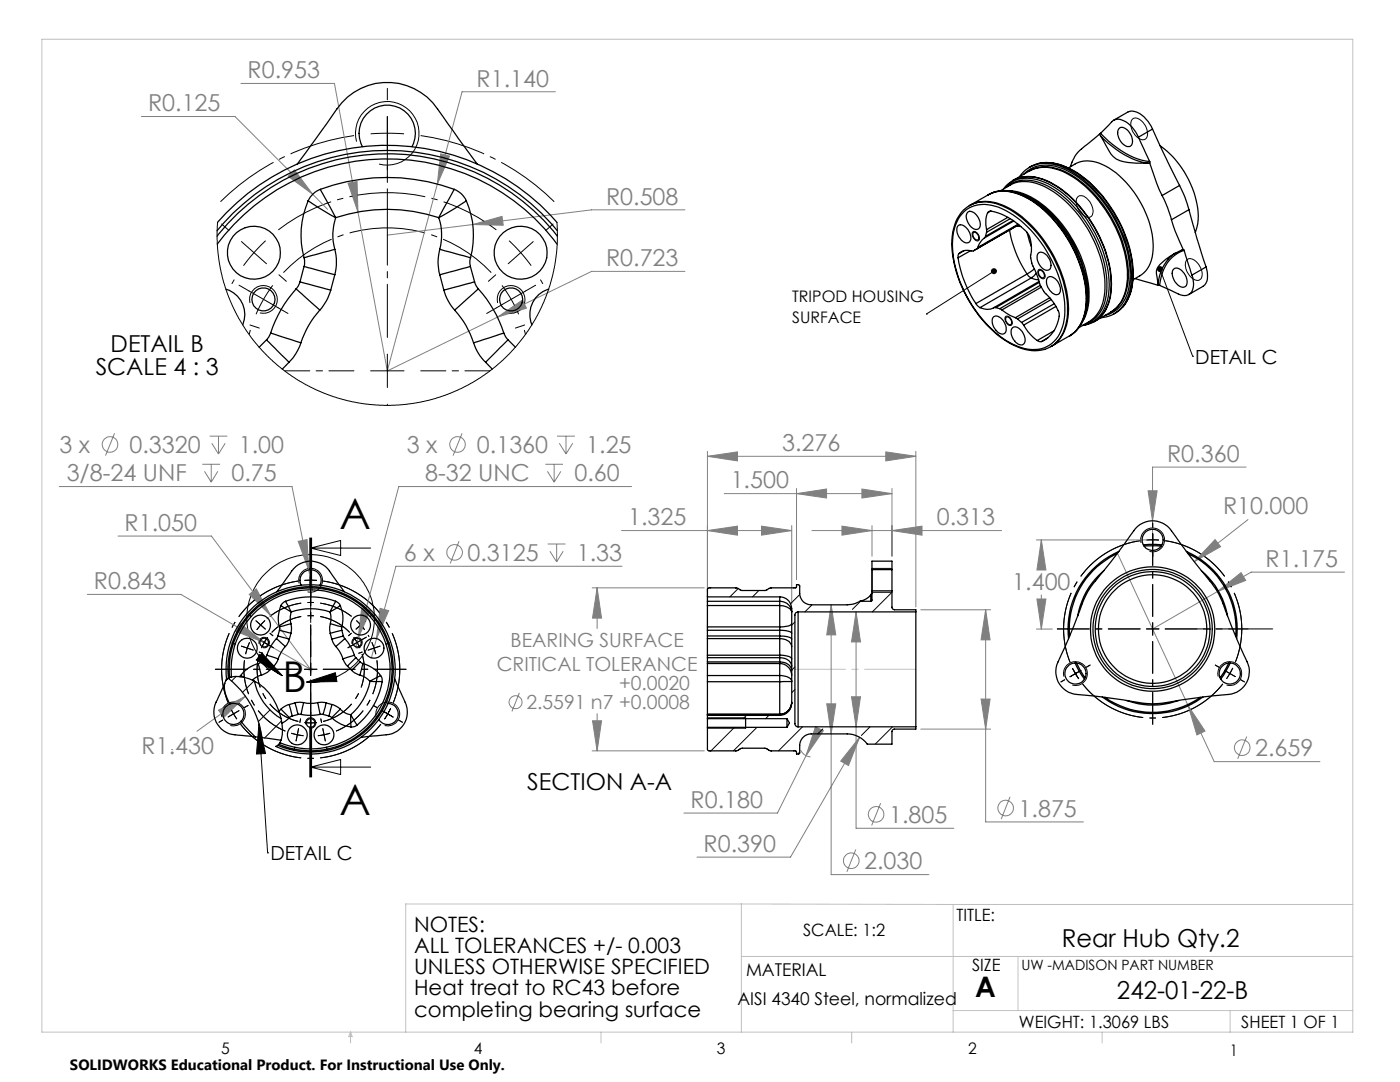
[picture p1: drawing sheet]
<svg xmlns="http://www.w3.org/2000/svg" width="279mm" height="216mm" viewBox="0 0 279 216" stroke-linecap="round" stroke-linejoin="round" font-family="sans-serif">
<g fill="none" stroke="#c0c0c0" stroke-width=".2">
<path d="M8.4 7.8h261.6v198.2h-261.6zM61.5 133.6h1M61.6 133.2l.7 .7M62 133.1v1M62.3 133.2l-.7 .7M148 180.4v25.6M148 180.4h-67v25.6M148 190.9h122M148 180.4l42.2 .1M190.2 180.5v25.5M190.2 180.5h79.8M203.2 190.9v10.7"/>
<path d="M70 206v2.1M70 206l.3 .8h-.7zM119.9 206v2.1M170 206v2.1M190.2 201.6h79.8M220 206v2.1M245.5 201.6v4.4"/>
</g>
<g fill="none" stroke="#808080" stroke-width=".2">
<path d="M48.1 16.7h18.6l10.6 57.3M110.8 18.3h-18.6l-14.9 55.7M28.2 23.2h18.7l15.5 15.6M57.5 35.2l1.3-1.3 3.6 4.9zM62.4 38.8l3 3M69.5 36.5l1.8-.3 .1 6.1zM87.9 30.7l1.8 .5-2.4 5.5zM94.4 44.8l5.8-1.6 .2 1.7zM94.4 44.8l-17.1 2.1M136.7 41.9h-18.6l-23.7 2.9M136.7 54.2h-18.6l-40.8 19.8M99.3 63.3l5-3.4 .8 1.6z"/>
<path d="M11.8 97.1h46.5l3.3 16.6M22.9 86.5l-1.8 4.4M40.4 92.6h3.5M40.8 94.1l1.4 2.1M41.8 87h3.6M42.2 92.6v3.6M42.3 88.4l1.3 2.2M43.5 94.1l-1.3 2.1M43.6 87v3.6M44.9 88.4l-1.3 2.2M92.2 86.5l-1.8 4.4M108.8 92.6h3.6"/>
<path d="M109.3 94.1l1.3 2.1M110.6 92.6v3.6M111.2 87h3.5M111.6 88.4l1.4 2.2M111.9 94.1l-1.3 2.1M113 87v3.6M114.3 88.4l-1.3 2.2M126 97.1h-46.4l-8.1 30.3M141.2 91.1l6-.9v1.8zM141.2 90.1v41.3M141.2 91.1h41.6M144.5 98.5h33.5"/>
<path d="M159 98.5l6-.9v1.8zM159 97.5v18.2M172 97.6l6 .9-6 .9zM176.8 90.2l6 .9-6 .9zM178 97.5v13.5M182.8 90.1v31M229.1 97.9h1.8l-.9 6zM248.7 93.2h-18.7v15.3M23.6 107h18.6l19.8 26.6-25.9-15h-18.7M49.7 118.6l1.5-1.1 2.8 5.4zM59.5 108l1.8-.3 .3 6zM61.6 113.7l.8 4.2"/>
<path d="M91.6 108l-1.7 4.4M109.3 108.5h3.6M109.7 110l1.4 2.1M111.1 108.5v3.6M112.4 110l-1.3 2.1M118.2 117.3h22.3M119.2 117.3l.9 6h-1.8zM119.2 117.3v8.1M124 105.9h34M124.1 113h-45.1l-4.9 18.3M141.2 105.9l6-.9v1.8zM152 105l6 .9-6 .9z"/>
<path d="M158 104.9v15.6M162 105.9h37.9M168 105l6 .9-6 .9zM174 104.9v6.1M178 105.9l6-.9v1.8zM206.8 107.7h22.2M206.9 119.5h1.8l-.9 6zM207.8 107.7l.9 6h-1.8zM207.8 107.7v5.5M207.8 118.7v6.8M222.9 110.2l19.4 41.8h21.1M242.5 107.7l1.1 1.4-5.3 3z"/>
<path d="M243 118l4.7-3.7 .9 1.5zM243 118l-13 7.5M249.1 103.7l-10.8 8.4M268.3 114.2h-18.6l-6.7 3.8M48 124.4l4.7 3.8-5.6-2.2zM49 138.9l-9.7 7M53.3 127.3l-1 1.8M53.6 123.2l-.4 .3M71.5 127.4l-.5 1.6M72.2 121.4l1.7 .4-2.4 5.6zM75.8 121.4l1.8 .4-2.5 5.6zM103.6 138.3l-1.4 3.7"/>
<path d="M165.9 120.7l.9 6h-1.8zM165.9 120.7v53.8h19.5M169.9 139h1.8l-.8 6zM170.9 122.1l.8 6h-1.8zM170.9 122.1v43.2h19.5M183.8 121.7h13.9M195.8 139.5h1.8l-.9 6zM196.7 121.7l.9 6h-1.8zM196.7 121.7v42.3h19.5M206.8 125.5h3.2M34.3 149.6h.1M43.6 141.7l5.4-2.8-4.3 4.3z"/>
<path d="M118.2 149.8h22.3M118.3 143.8h1.8l-.9 6zM119.2 142.4v7.4M159.8 149.6a2.24 2.24 0 0 0 1.9 1.4M160.9 150.8l-5.7 11.4h-18.7M161.9 148.7l-1 2.1M162.7 145l1.6 .8-3.4 5zM165 140.4h1.8l-.9 6zM171.6 147.1l-2.3 5.7-1.5-.9zM171.6 147.1l-13.8 23.9h-18.7M183.8 145.5h13.9M201.6 159l-1.8 4.4"/>
<path d="M237.1 140.8l3.4 5.1-1.6 .7zM248.8 147l-1.8 4.4M170.8 169.5l-1.8 4.5M175.8 160.3l-1.8 4.4"/>
<circle cx="22" cy="88.7" r="1.55"/>
<circle cx="91.3" cy="88.7" r="1.55"/>
<circle cx="90.7" cy="110.2" r="1.56"/>
<circle cx="102.9" cy="140.1" r="1.29"/>
<circle cx="247.9" cy="149.2" r="1.55"/>
<circle cx="169.9" cy="171.7" r="1.56"/>
<circle cx="174.8" cy="162.5" r="1.56"/>
<circle cx="200.7" cy="161.2" r="1.56"/>
</g>
<g fill="none" stroke="#000" stroke-width=".2">
<path d="M71.2 28.3a6.3 6.3 0 0 1 5.5-8 6.3 6.3 0 0 1 6.9 6.9 6.3 6.3 0 0 1-8 5.5M215.1 39.3a1.48 1.48 0 0 1 2.1 .7 2.62 2.62 0 0 1 .6 3.2 1.66 1.66 0 0 1-2.3-.9 2.76 2.76 0 0 1-.4-3zM226 23.8a1.41 1.41 0 0 1 2 .5 2.86 2.86 0 0 1 .7 3.4 1.41 1.41 0 0 1-2-.5 2.86 2.86 0 0 1-.7-3.4zM194.1 46.3a1.12 1.12 0 0 1 1.4 1.2v.1a.53 .53 0 0 1-.5 .5 .53 .53 0 0 1-.6-.4l-.4-.8zM198.4 54.1l-13.5 8.6M207.3 53.8a1.19 1.19 0 0 1 1.1 1.8 1.23 1.23 0 0 1-1.1-1.8zM231.5 53.7l6.5 17.4M236.9 51.9a1.6 1.6 0 0 1 2.2 .7 2.63 2.63 0 0 1 .5 3.1 1.65 1.65 0 0 1-2.3-.9 2.74 2.74 0 0 1-.4-2.9zM49.9 60.5a2.78 2.78 0 0 1 2.4-3.5 2.78 2.78 0 0 1 3 3 2.78 2.78 0 0 1-3.4 2.4M99.3 60.5a2.78 2.78 0 0 1 2.5-3.5 2.78 2.78 0 0 1 3 3 2.78 2.78 0 0 1-3.5 2.4M184.9 62.7h.1M200.6 63.3l.2-.2a1.22 1.22 0 0 1 1 1.8 1.26 1.26 0 0 1-1.2-1.5z"/>
<path d="M238 71.1h.1M59.7 116.4a2.38 2.38 0 0 1 2-3 2.38 2.38 0 0 1 2.7 2.6 2.38 2.38 0 0 1-3 2.1M61.8 107.3v10M62 109.4h12M62 109.4l6-1.6v3zM62 107.3v10M62.2 107.3v10M174 118.2h4M174 113.4h4M227.7 108.3a2.38 2.38 0 0 1 2.1-2.9 2.38 2.38 0 0 1 2.6 2.5 2.38 2.38 0 0 1-3 2.1M51.7 128.5a1.04 1.04 0 0 1 .9-1.3 1.04 1.04 0 0 1 1.2 1.1 1.04 1.04 0 0 1-1.3 .9M52.3 130.3l4 4.5-5.1-3.1z"/>
<path d="M56.3 134.8a12.7 12.7 0 0 1-2.8-21 12.7 12.7 0 0 1 20.5 5.4 12.7 12.7 0 0 1-12.8 16.9M61.2 136.1l5.7-1.9 .3 1.8zM70.2 128.5a1.04 1.04 0 0 1 1-1.3 1.04 1.04 0 0 1 1.1 1.1 1.04 1.04 0 0 1-1.3 .9M212.3 135a2.37 2.37 0 0 1 2.2-3 2.37 2.37 0 0 1 2.5 2.6 2.37 2.37 0 0 1-3 2.1M214 133.3l1.3 2.2M215.7 133.8l-2.2 1.2M243.1 135a2.37 2.37 0 0 1 2.2-3 2.37 2.37 0 0 1 2.5 2.6 2.37 2.37 0 0 1-3 2.1M44.3 143.1a2.38 2.38 0 0 1 2-3 2.38 2.38 0 0 1 2.6 2.5 2.38 2.38 0 0 1-2.9 2.1M51.7 144.4l1.7 25.8M51.7 144.4l1.3 6-1.8 .1zM61 144.5a1.04 1.04 0 0 1 .9-1.3 1.04 1.04 0 0 1 1.1 1.2 1.04 1.04 0 0 1-1.3 .9M61.8 145v10"/>
<path d="M62 153.1l6-1.5v3zM62 153.1h12M62 145v10M62.2 145v10zM75.1 143.1a2.38 2.38 0 0 1 2-3 2.38 2.38 0 0 1 2.6 2.5 2.38 2.38 0 0 1-2.9 2.1M76.3 141.8l1.1 .7M77.4 142.5l-.7 1M77.4 142.5l1.1 .6M78 141.4l-.6 1.1M141.2 143.2h7.6M141.2 145.3h7.6M53.4 170.2h.1"/>
</g>
<g fill="none" stroke="#000" stroke-width=".2" stroke-dasharray="15.2 1.3 1.3 1.3" stroke-linecap="butt">
<path d="M77.3 26.6l-3.3 .1M77.3 26.6l3.3 .1M46.8 55.8l-.5 .8M50.7 50.4l-2.1 2.6M50.7 50.4l2.3-2.4M52.6 59.7l-1.5 3M52.6 59.7l1.8-2.8M102 59.7l-1.8-2.8M102 59.7l1.5 3M103.9 50.4l-2.3-2.4M103.9 50.4l2.1 2.6M108.3 56.6l-.5-.8"/>
<path d="M50 65.8l-.3 .9M104.9 66.7l-.3-.9M62 115.8h-1.2M62 115.8h1.3M230 107.7l-1.2 .1M230 107.7l1.3 .1M49.4 129.3l-.4 1.2M49.4 129.3l.4-1.1M50.6 126.7l-.2 .3M52 124.7l-.8 1M52 124.7l.9-.9M52.7 128.2l-.5 1.1"/>
<path d="M52.7 128.2l.7-1M71.3 128.2l-.7-1M71.3 128.2l.5 1.1M72 124.7l-.9-.9M72 124.7l.8 1M73.6 127l-.1-.3M74.7 129.3l-.5-1.1M74.7 129.3l.3 1.2M245.4 134.4l.6-1.1M245.4 134.4l-.6 1M46.6 142.4l.7 1.1M46.6 142.4l-.6-1.1"/>
<path d="M59.3 146.6l1.3 .2M59.3 146.6l-1.2-.3M61.8 146.9h.4M62 144.2h1.3M62 144.2h-1.2M64.7 146.6l1.2-.3M64.7 146.6l-1.3 .2"/>
</g>
<path d="M59.5 115.9a17.8 17.8 0 0 0-14 24.3M227.6 107.9a17.8 17.8 0 0 0-14 24.2M216 136.5a17.8 17.8 0 0 0 28 0M246.5 132.1a17.8 17.8 0 0 0-14-24.2M48 144.5a17.8 17.8 0 0 0 28 0M78.5 140.2a17.8 17.8 0 0 0-14-24.3" fill="none" stroke="#000" stroke-width=".2" stroke-dasharray="15.2 1.3 1.3 1.3" stroke-dashoffset="1" stroke-linecap="butt"/>
<path d="M70.7 27.1a47.4 47.4 0 0 0-26.7 13.2M110.6 40.3a47.4 47.4 0 0 0-26.7-13.2" fill="none" stroke="#000" stroke-width=".2" stroke-dasharray="15.2 1.3 1.3 1.3" stroke-dashoffset="2" stroke-linecap="butt"/>
<path d="M99.1 45.9a35.6 35.6 0 0 0-43.6 0" fill="none" stroke="#000" stroke-width=".2" stroke-dasharray="15.2 1.3 1.3 1.3" stroke-dashoffset="3.3" stroke-linecap="butt"/>
<path d="M98 54.4a28.5 28.5 0 0 0-41.4 0" fill="none" stroke="#000" stroke-width=".2" stroke-dasharray="15.2 1.3 1.3 1.3" stroke-dashoffset="3.5" stroke-linecap="butt"/>
<path d="M48.8 131.8a13.3 13.3 0 0 0 8.2 14.1M51.8 130.5a10.7 10.7 0 0 0 7.7 13.5M69.8 126.2a10.7 10.7 0 0 0-15.6 0M70.2 123a13.3 13.3 0 0 0-16.4 0M64.5 144a10.7 10.7 0 0 0 7.8-13.5M67.1 145.9a13.3 13.3 0 0 0 8.1-14.1" fill="none" stroke="#000" stroke-width=".2" stroke-dasharray="15.2 1.3 1.3 1.3" stroke-dashoffset="8.4" stroke-linecap="butt"/>
<path d="M62 107.3v47.7" fill="none" stroke="#000" stroke-width=".2" stroke-dasharray="6.3 1.3 1.3 1.3" stroke-dashoffset="-.4"/>
<path d="M182.8 133.5h-24.3" fill="none" stroke="#c0c0c0" stroke-width=".2" stroke-dasharray="15.2 1.3 1.3 1.3" stroke-dashoffset="5"/>
<g fill="none" stroke="#000" stroke-width=".2" stroke-dasharray="15.2 1.3 1.3 1.3">
<path d="M77.3 19.9v-2.3M77.3 26.6v-3.3M77.3 26.6v3.3M77.3 33.3v2.2M45.7 46l-1.5-1.3M49.7 58.1l-2-1.2M50.7 50.4l-2.5-2.2M50.7 50.4l2.5 2.2M52.6 59.7l-2.9-1.6M52.6 59.7l2.9 1.7M55.7 54.8l1.4 1.3M98.9 54.8l-1.4 1.3"/>
<path d="M102 59.7l2.9-1.6M102 59.7l-2.9 1.7M103.9 50.4l2.5-2.2M103.9 50.4l-2.5 2.2M104.9 58.1l2-1.2M108.9 46l1.5-1.3M49.9 64.8l1.9 .7M55.5 61.4l2 1.1M77.3 74v-3.3M77.3 74h-3.3M77.3 74v3.3M77.3 74h3.3"/>
<path d="M99.1 61.4l-2 1.1M104.7 64.8l-1.8 .7M77.3 80.7v.2M62 115.8v-1.3M62 115.8v1.2M62 113.3v-.9M62 118.3v.8M230 107.7v-1.2M230 107.7v1.3M230 105.2v-.8M230 110.2v.9M47 128.5l-.7-.2"/>
<path d="M49.4 129.3l-1.2-.4M49.4 129.3l1.1 .4M50.2 123l-.6-.4M51.7 127.6l-.8-.5M51.7 130.1l.7 .2M52 124.7l-.9-.8M52 124.7l1 .8M52.7 128.2l-1-.6M52.7 128.2l1.1 .6M53.8 128.8l.8 .5M53.9 126.4l.5 .4M62 133.5v-1.2"/>
<path d="M62 133.5h-1.2M62 133.5v1.3M62 133.5h1.3M70.1 126.4l-.5 .4M70.2 128.8l-.8 .5M71.3 128.2l1.1-.6M71.3 128.2l-1.1 .6M72 124.7l.9-.8M72 124.7l-.9 .8M72.3 130.1l-.7 .2M72.4 127.6l.7-.5M73.9 123l.5-.4"/>
<path d="M74.7 129.3l1.1-.4M74.7 129.3l-1.2 .4M77 128.5l.7-.2M212.5 135.6l-.8 .5M216.8 133.1l.8-.4M230 125.5v-1.3M230 125.5h-1.2M230 125.5v1.2M230 125.5h1.3M243.3 133.1l-.8-.4M245.4 134.4l1.1 .6M245.4 134.4l-1-.6"/>
<path d="M247.6 135.6l.8 .5M44.4 143.7l-.7 .4M46.6 142.4l-1.1 .7M46.6 142.4l1.1-.6M48.8 141.2l.7-.4M58.8 149.1l-.1 .7M59.3 146.6l-.2 1.2M59.3 146.6l.3-1.2M59.8 144.2l.2-.8M62 144.2v1.3M62 144.2v-1.2M62 145.5v.9"/>
<path d="M62 143v-.9M64.2 144.2l-.2-.8M64.7 146.6l.2 1.2M64.7 146.6l-.3-1.2M65.2 149.1l.1 .7M75.2 141.2l-.7-.4M79.6 143.7l.7 .4"/>
</g>
<path d="M59.5 133.5h-16.5M62 131v-16.5M62 136v16.6M64.5 133.5h16.5M227.5 125.5h-16.5M230 123v-16.5M230 128v16.5M232.5 125.5h16.6" fill="none" stroke="#000" stroke-width=".2" stroke-dasharray="15.2 1.3 1.3 1.3" stroke-dashoffset="8.9"/>
<path d="M232.5 125.5h21.5" fill="none" stroke="#000" stroke-width=".2" stroke-dasharray="15.2 1.3 1.3 1.3" stroke-dashoffset="6.4"/>
<path d="M77.3 67.3v-44" fill="none" stroke="#000" stroke-width=".2" stroke-dasharray="15.2 1.3 1.3 1.3" stroke-dashoffset="4.6"/>
<path d="M70.6 74h-13.8M84 74h13.8" fill="none" stroke="#000" stroke-width=".2" stroke-dasharray="15.2 1.3 1.3 1.3" stroke-dashoffset="10.2"/>
<path d="M174 113.4v4.8M148.8 143.2v2.1" fill="none" stroke="#000" stroke-width=".25"/>
<path d="M61.2 136.1l5.7-1.9 .3 1.8zM52.3 130.3l4 4.5-5.1-3.1z" fill="#000"/>
<g fill="#808080">
<path d="M119.2 117.3l.9 6h-1.8zM118.3 143.8h1.8l-.9 6z"/>
<path d="M229.1 97.9l.9 6 .9-6zM243 118l5.6-2.2-.9-1.5zM207.8 107.7l.9 6h-1.8zM206.9 119.5h1.8l-.9 6zM237.1 140.8l1.8 5.8 1.6-.7zM43.6 141.7l1.1 1.5 4.3-4.3zM49.7 118.6l4.3 4.3-2.8-5.4zM48 124.4l-.9 1.6 5.6 2.2zM59.5 108l2.1 5.7-.3-6zM75.8 121.4l-.7 6 2.5-5.6zM72.2 121.4l-.7 6 2.4-5.6zM162.7 145l-1.8 5.8 3.4-5zM171.6 147.1l-3.8 4.8 1.5 .9zM170.9 122.1l.8 6h-1.8zM169.9 139h1.8l-.8 6zM196.7 121.7l.9 6h-1.8zM195.8 139.5h1.8l-.9 6zM165.9 120.7l.9 6h-1.8zM165 140.4h1.8l-.9 6zM168 105l6 .9-6 .9zM178 105.9l6-.9v1.8zM159 98.5l6-.9v1.8zM172 97.6l6 .9-6 .9zM141.2 105.9l6-.9v1.8zM152 105l6 .9-6 .9zM141.2 91.1l6-.9v1.8zM176.8 90.2l6 .9-6 .9zM69.5 36.5l1.9 5.8-.1-6.1zM87.9 30.7l-.6 6 2.4-5.5zM94.4 44.8l6 .1-.2-1.7zM58.8 33.9l-1.3 1.3 4.9 3.6zM99.3 63.3l5.8-1.8-.8-1.6z"/>
</g>
<g fill="#000">
<path d="M197.8 53.8l.1-.1a.58 .58 0 0 1 1 .1l-.5 .3 .5-.3a.6 .6 0 0 1-.6 .9 .6 .6 0 0 1-.5-.9z"/>
<path d="M51.7 144.4l1.3 6-1.8 .1zM231.2 53.2a.61 .61 0 0 0-.1 1 .61 .61 0 0 0 1-.3 .61 .61 0 0 0-.7-.8h-.1l.2 .6-.2-.6z"/>
</g>
<path d="M242.5 107.7l1.1 1.4-5.3 3z" fill="#808080"/>
<g fill="none" stroke="#000" stroke-width=".25">
<path d="M59.3 32.7l5.9-8a21.7 21.7 0 0 1 5.4-6.2 12.1 12.1 0 0 1 16.7 3.2l7.9 11M63.9 37.8a39 39 0 0 1 26.8 0M63.9 37.8a4.5 4.5 0 0 0-2.4 2.3M63.9 37.8l3.1 5.6M72.3 29.2a5.6 5.6 0 0 1 5-8.2 5.6 5.6 0 0 1 4.9 8.2M90.7 37.8a4.3 4.3 0 0 1 2.4 2.3M90.7 37.8l-3.1 5.6M197.2 38.9a7.3 7.3 0 0 1 6.6 0 22.5 22.5 0 0 1 10.1 10.3 20.1 20.1 0 0 1 2.5 13.6 6.9 6.9 0 0 1-3 4.2M197.2 38.9a7.5 7.5 0 0 1 7.4 .4 24.3 24.3 0 0 1 10.7 12.7 17.5 17.5 0 0 1 1 11.5l-.6 1.2-.8 1.1-1.3 1.2M197.2 38.9l-3.6 2M199.6 38.1l1.9-1.1a6.9 6.9 0 0 1 6.6 .1 23.9 23.9 0 0 1 11.7 14.9 14.2 14.2 0 0 1-.3 9.8l-1.1 1.6-1.1 .8-2 1.2M200.4 37.6a6 6 0 0 1 6.6-1.8 19.2 19.2 0 0 1 9.9 8 23.1 23.1 0 0 1 4.4 14.7 6.6 6.6 0 0 1-5 6.4h-.2"/>
<path d="M200.8 37.4a6.8 6.8 0 0 1 7.6-.6 23.2 23.2 0 0 1 10.4 11.2 18.5 18.5 0 0 1 1.7 12.4 5.9 5.9 0 0 1-3.9 4.2M201.5 38.1a13.4 13.4 0 0 1 8.5 4.4 24.5 24.5 0 0 1 7.3 16.8l-.2 2.3-.5 1.4-.5 1.1M201.5 38.1a6.6 6.6 0 0 0-4.3 .8M201.6 38.1a14.7 14.7 0 0 1 8.4 5 25.5 25.5 0 0 1 7.1 16.2l-.2 2.5-.7 2M202.1 36l-1 .8-.8 .9M202.1 36a8.2 8.2 0 0 1 8.2 .8 25.3 25.3 0 0 1 11.5 19.9 8.2 8.2 0 0 1-3.3 7.4M202.2 36a8 8 0 0 1 8.1 .8 25.3 25.3 0 0 1 11.5 19.9 8.3 8.3 0 0 1-3.3 7.4M202.2 36h-.1M202.4 38.3a16.9 16.9 0 0 1 9.3 6.6 23.8 23.8 0 0 1 5.4 15.4l-.5 2.5M203.4 35.3a6.5 6.5 0 0 1 7.8-2.3 21 21 0 0 1 10.7 9.4 22.5 22.5 0 0 1 3.7 15 6.6 6.6 0 0 1-5.5 6h-.4M204.3 34.8a6.5 6.5 0 0 1 7.2-1.4 21.8 21.8 0 0 1 11 10.4 20.9 20.9 0 0 1 2.7 13.8 6.5 6.5 0 0 1-4.6 5.3M205.4 34.1a7.1 7.1 0 0 1 6.8 0 24.2 24.2 0 0 1 11.8 14.1 15.7 15.7 0 0 1 .3 11.1 6.1 6.1 0 0 1-2.6 3"/>
<path d="M205.4 34.1a8 8 0 0 1 8.1 .9 25.1 25.1 0 0 1 11.5 20.7 8 8 0 0 1-3.3 6.6M205.4 34.1l-3.2 1.9M205.4 33.4a7.5 7.5 0 0 1 7.6 .1 25 25 0 0 1 11.5 13.6 18.1 18.1 0 0 1 1 11.6 6.5 6.5 0 0 1-3.2 3.9M207.6 32.5a11 11 0 0 1 8.3 2.6 26.5 26.5 0 0 1 10.3 19.7 9.7 9.7 0 0 1-2.1 6.4M213.2 33.5a6.3 6.3 0 0 1 7.5-.3 20.1 20.1 0 0 1 9.5 15.9 6.5 6.5 0 0 1-4.1 6.7M219.4 26.8l-2.3 1.9a7.3 7.3 0 0 0-3.5 4.6M219.4 26.8l.2 .3M219.6 27.1l1.2 2.1a4.7 4.7 0 0 0 4.3 3.2l4 .2M219.6 26.6l1.7-1.7a2.2 2.2 0 0 1 3.5-.6l1.2 1.1 1.2 2M219.6 26.6a16.7 16.7 0 0 0 9.8 5.6M219.6 27.1a17.1 17.1 0 0 0 9.5 5.5M219.6 26.6l-.2 .2"/>
<path d="M222.3 24l2.8-1.6a3.2 3.2 0 0 1 3.6 1.4l1.3 2M223.3 25.7a1.06 1.06 0 0 1 1.7 .2 2.74 2.74 0 0 1 .8 3.1l-.2 .1a1.76 1.76 0 0 1-2.2-1.2l-.3-1.1v-.6zM227.2 27.4l2.2 4.8M229.4 32.5l1.5 4.1 1 2.4M229.4 32.2v.3M229.4 32.5l-.3 .1M230 25.8l5.4 11.2M230 25.8l-2.8 1.6M231.5 29.1a18.7 18.7 0 0 1 7.6 14.8l-.6 2.5M231.9 39a21.8 21.8 0 0 1 1.9 4.9M235.4 37a21.8 21.8 0 0 1 1.9 4.8M235.4 37l-3.5 2"/>
<path d="M43.3 47.1a43.3 43.3 0 0 1 67.9 0M43.3 46a44 44 0 0 1 67.9 0M43.4 48.7a42.3 42.3 0 0 1 67.8 .1M43.4 44.3a45 45 0 0 1 67.8 .1M45.1 57.7a5.3 5.3 0 0 1 3.3 7.1M59.1 57.6a24.3 24.3 0 0 0-5.1 8.9M59.1 57.6l4.7 4.3M59.9 56.3l-.8 1.3M59.9 56.3l6.1 1.6M60.7 51.4l.1 .5-.1 1.3M60.7 53.2l6.1 1.6M60.7 53.2l-.8 3.1"/>
<path d="M61.5 40.1a17.1 17.1 0 0 0-.8 11.3M61.5 40.1l5.5 3.3M66 57.9a9.5 9.5 0 0 1-2.2 4M66.8 49.7l-6.1 1.7M66.8 49.7a10.3 10.3 0 0 1 0 5.1M66.8 54.8l-.8 3.1M67 43.4a10.7 10.7 0 0 0-.2 6.3M67 43.4a32.7 32.7 0 0 1 20.6 0M87.6 43.4a11.1 11.1 0 0 1 .2 6.3M87.8 49.7l6.1 1.7M87.8 49.7a9.3 9.3 0 0 0 0 5.1M87.8 54.8l.8 3.1"/>
<path d="M88.6 57.9a10 10 0 0 0 2.1 4M93.1 40.1a17.4 17.4 0 0 1 .8 11.3M93.1 40.1l-5.5 3.3M93.9 53.2l-6.1 1.6M93.9 53.2l.8 3.1M93.9 51.4l-.1 .7 .1 1.1M94.7 56.3l.3 .7 .5 .6M94.7 56.3l-6.1 1.6M95.5 57.6a24.3 24.3 0 0 1 5 8.9M95.5 57.6l-4.8 4.3M109.5 57.7a5.3 5.3 0 0 0-3.3 7.1M191.2 51.4a23 23 0 0 0 3.6 9.2"/>
<path d="M191.2 45a1.48 1.48 0 0 1 2 .8 1.95 1.95 0 0 1 .2 2.6 2.01 2.01 0 0 1-2.3-1.7l-.1-1zM191.4 50.6l-.2 .3v.5M192.4 50l-1 .6M192.4 41.8a10.4 10.4 0 0 0-2.3 9 25.7 25.7 0 0 0 10.8 17.3 9.3 9.3 0 0 0 7.6 1.6M192.4 42.2a6.8 6.8 0 0 1 7.6-.5 23.6 23.6 0 0 1 11.2 13.1 16 16 0 0 1 .6 11.1 6 6 0 0 1-8.1 3.4 20.3 20.3 0 0 1-10.3-9.3 21.1 21.1 0 0 1-3.1-13.6l.4-1.5 .5-1.2zM192.5 41.8a6.9 6.9 0 0 1 7.6-.7 22.7 22.7 0 0 1 10.1 10.3 21 21 0 0 1 2.6 12.8 6.6 6.6 0 0 1-4.2 5.5M193.1 42.3a1.46 1.46 0 0 1 2 .8 2.02 2.02 0 0 1 .2 2.6 1.97 1.97 0 0 1-2.3-1.7l-.2-1zM193.6 40.9a7.7 7.7 0 0 1 7.4 .4 24.3 24.3 0 0 1 10.7 12.8 17.2 17.2 0 0 1 .9 11.4l-.9 1.9a5.2 5.2 0 0 1-1.8 1.7M193.6 40.9l-.2 .2M193.7 50l-2.5 1.4M194.2 46.5a.86 .86 0 0 1 1.2 1l-.1 .2a.63 .63 0 0 1-.7 .1 .63 .63 0 0 1-.4-.6l-.1-.4zM194.3 50l-.3 .1a2.58 2.58 0 0 0-2.6 .5"/>
<path d="M195.1 49.4l-.2 .3-.6 .3M196.5 47.5a4.1 4.1 0 0 0-1.4 1.9M196.7 47.2l-.2 .3M196.9 45.8v.6M196.9 46.4l-.2 .8M197.1 42.5l.3-.3a12.2 12.2 0 0 1 8 4.8 11.9 11.9 0 0 1 .3 4.4l.3 1.4 1.1 2.4 .4 1.6 .8 1.4a10.9 10.9 0 0 1 3.1 4.5 6.4 6.4 0 0 1-3.5 5.5M197.1 42.5a5.5 5.5 0 0 0-.2 3.3M197.7 42.1l-.6 .4M201.2 43.4l-4.3 2.4M201.5 45.9a22.7 22.7 0 0 0 3.5 8.8M201.6 43.6l-4.7 2.8M202.2 44l-5.5 3.2"/>
<path d="M202.3 44.1l-5.8 3.4M202.7 45.2h1M203.2 44.7l-8.1 4.7M203.3 44.8l-9 5.2M205 54.7l.4 .5 .4 .3M205 46.4l.8 2.8M205 54.7l-10.2 5.9M205.8 55.5l.8 .2 .7 .1M205.8 55.5l-10.2 5.9M206.4 53.7l-1.4 1M206.8 54.5l-1 1M207.3 50.5a1.6 1.6 0 0 1 2.1 1.1 1.73 1.73 0 0 1 0 2.2 1.97 1.97 0 0 1-2.3-1.7l-.1-.9z"/>
<path d="M207.3 54a.93 .93 0 0 1 1 .4 .93 .93 0 0 1 .1 1 .86 .86 0 0 1-1.2-1.1zM207.4 56.2l-9.1 5.2M207.4 56.3l-8.7 5.1M207.6 56.9l-8.1 4.7M207.8 57.3l-7.8 4.5M209.1 55.4a1.59 1.59 0 0 1 2.1 1 1.79 1.79 0 0 1 0 2.3 1.83 1.83 0 0 1-2.1-1.3l-.3-1.1 .1-.5zM209.5 59.4l-6.9 4M209.8 59.8l-6.7 3.8M226.6 55.6l4.5 1.3M231.1 56.6v.3M231.1 56.9h.3M233.8 43.9a33.5 33.5 0 0 0 2.3 5.9"/>
<path d="M234.2 53.8a1.26 1.26 0 0 1 1.9 .5 2.23 2.23 0 0 1 .4 2.9 1.66 1.66 0 0 1-2-.9 2.34 2.34 0 0 1-.3-2.5zM234.5 50.5a8.2 8.2 0 0 0-3.4 6.1M236.1 49.8a12.2 12.2 0 0 0-5 3.5 2.07 2.07 0 0 0-.2 1.9l.2 1.4M236.1 49.8l.2 .2M236.3 50l1.6 4.9M236.3 50a7.2 7.2 0 0 0-4.7 6.1l-.2 .8M237.3 41.8l1.6 5.8 1.8 5.7M237.3 41.8l-3.5 2.1M237.9 54.9a3.4 3.4 0 0 1-.5 3.8 2.27 2.27 0 0 1-2.7-.2l-3.3-1.6M240.7 53.3a3.6 3.6 0 0 1-.5 3.7l-3 1.8M240.7 53.3l-2.8 1.6M53.2 67.8l4.5 4.5"/>
<path d="M53.2 67.8l-1.5 1.5M54 66.5l-.8 1.3M54 66.5l6 1.9M57.7 72.3l-1.4 1.4M60 68.4a9.7 9.7 0 0 1-2.3 3.9M63.8 61.9a18.5 18.5 0 0 0-3.8 6.5M90.7 61.9a17.2 17.2 0 0 1 3.8 6.5M94.5 68.4a9.3 9.3 0 0 0 2.4 3.9M96.9 72.3l1.3 1.4M100.5 66.5l.9 1.3M100.5 66.5l-6 1.9M101.4 67.8l-4.5 4.5"/>
<path d="M101.4 67.8l1.5 1.5M194.8 60.6l.8 .8M195.6 61.4a2.91 2.91 0 0 0 2.7 0M198.3 63.2a1.59 1.59 0 0 1 2.1 1.1 1.79 1.79 0 0 1 0 2.3 1.83 1.83 0 0 1-2.1-1.4l-.3-1v-.6zM198.7 61.4h-.4M198.7 61.4l.8 .2M199.5 61.6l.5 .2M200 61.8l1.6 1.2 1 .4M200.8 63.3a.97 .97 0 0 1 .9 .4 .97 .97 0 0 1 .1 1 .97 .97 0 0 1-.9-.4 .97 .97 0 0 1-.1-1zM202.1 65.4a1.42 1.42 0 0 1 1.9 .8 1.95 1.95 0 0 1 .2 2.5 2.02 2.02 0 0 1-2.3-1.6l-.1-1zM202.6 63.4l.5 .2M203.1 63.6l.8 .7"/>
<path d="M203.9 64.3l.4 .6M204.3 64.9a9.6 9.6 0 0 0 2.7 3M207 67.9l.5 .3h.4M209.2 67.4l-1.3 .8M209.9 69.1l-.2 .1M210.4 66l-3.4 1.9M210.4 60.6l-6.5 3.7M210.7 61.1l-6.4 3.8M213.4 67l-3.5 2.1M213.6 67h-.2M216.2 63.9l-1 1.6-1.6 1.5M218.5 64.1l-1.3 .6-1.2 .2"/>
<path d="M218.5 64.1l-.1 .1M221.7 62.3l-3.2 1.8M55.2 118.1l2.7-3.6a4.6 4.6 0 0 1 4.1-2.5 4.6 4.6 0 0 1 4.1 2.5l2.6 3.6M57 120a14.7 14.7 0 0 1 10 0M57 120l-.4 .2-.5 .6M57 120l1.1 2.1M60.1 116.8a2.1 2.1 0 0 1 1.9-3.1 2.1 2.1 0 0 1 1.9 3.1M67 120l.6 .3 .3 .5M67 120l-1.2 2.1M141.2 119.1v-1.6l.3-.2h5.4l1.1 .5h4.8l1-.5h5l.2-.2v-.4h.3l.3 .2a3.8 3.8 0 0 0 .5 3l.6 .5 .8 .2 7.6 .1a4.9 4.9 0 0 0 2.5-.7M141.2 119.1v.9M141.2 120v.8"/>
<path d="M141.2 120h14.4M141.2 119.1h14.4M155.6 119.1a2.38 2.38 0 0 1 2.4 2.4v18.9a2.39 2.39 0 0 1-2.4 2.3M155.6 120a2.27 2.27 0 0 1 2.4 2.1 2.18 2.18 0 0 0-2.4-1.3M155.6 119.1v.9M155.6 120v.8M171.6 120h2.2M173.8 118.7v1.3M173.8 118.7a3.9 3.9 0 0 1-2.2 1.3M174 118.4l-.2 .3M174 117.9v1.9l-.2 .2M174 113.7v4.2"/>
<path d="M174 117.9h4M174 113.7v-1.7h4v1.7M174 113.7h4M178 117.9v3.3l.2 .4 4.6 .1v.4M178 113.7v4.2M220.3 113.9a14.8 14.8 0 0 0-5.2 9M223 110.5a16.6 16.6 0 0 0-9.5 16.4M223.3 110a16.8 16.8 0 0 0-10 17.4M226.6 105.4a4.6 4.6 0 0 1 7.2 .5l5.6 7.6a24 24 0 0 1 4.4 6.3l.3 .7a124.7 124.7 0 0 0 4.8 11.5 4.6 4.6 0 0 1-3.8 6.6l-9.3 1.1a21.7 21.7 0 0 1-11.5 0l-7.8-1a5.7 5.7 0 0 1-4.7-1.7 4.6 4.6 0 0 1-.6-5 159.5 159.5 0 0 0 5.3-12.8 22 22 0 0 1 4.1-5.7zM228.2 108.7l1.3-.1 2.4 .1M228.3 109h3.4M236.7 110a16.8 16.8 0 0 1 10.1 17.4"/>
<path d="M237.1 110.5a16.6 16.6 0 0 1 9.5 16.4M239.7 113.9a15.3 15.3 0 0 1 5.3 9M44.8 136.4a6.5 6.5 0 0 0 1.1 4.1M44.8 136.4l-.8 1.9a7.8 7.8 0 0 0-1.2 4.7 4.8 4.8 0 0 0 5.1 3.7l3 .3M45.1 135.8l-.3 .6M45.2 135.6a16.9 16.9 0 0 1 17.8-18.9 16.9 16.9 0 0 1 15.4 20.9 16.9 16.9 0 0 1-23.4 11.3l.5-.2M45.2 135.5l-.1 .3M45.2 135.6l-.1 .2M45.5 135.3a18.4 18.4 0 0 1 6.8 11.9M45.6 135.3a16.5 16.5 0 0 1 17.5-18.2 16.5 16.5 0 0 1 14.9 20.3 16.5 16.5 0 0 1-22.5 11.3M45.6 135.3l-.4 .3M45.8 135.2a16.2 16.2 0 0 1 17.2-17.9 16.2 16.2 0 0 1 14.8 20 16.2 16.2 0 0 1-22.1 11.2"/>
<path d="M45.8 135.2l-.2 .1M46.2 135.1a15.9 15.9 0 0 1 16.8-17.4 15.9 15.9 0 0 1 14.4 19.5 15.9 15.9 0 0 1-21.5 11M46.2 135.1l-.4 .1M47.9 135l-1.7 .1M47.9 135l.8 .1M47.9 135h.3M48 134.8l-.1 .2M48 134.8l.7 .3M48.7 135.1l1.7 .6M50.4 135.7a10.2 10.2 0 0 1 5.3 6.2M50.8 135.9a11.3 11.3 0 0 0 5.3 7.5M51.5 132.4a6.6 6.6 0 0 0-3.5 2.4"/>
<path d="M51.5 132.4l.6 2.3M52.1 132.1l-.6 .3M52.1 132.1l1.7 1.7M52.1 134.7l-1.1 .5-.6 .5M53 131.2l1.6 1.7M53 131.2l-.9 .9M53.3 130.7l-.3 .5M53.3 130.7l2.2 .8M53.8 133.8l-.6 .4-1.1 .5M54.6 132.9l-.8 .9M55.2 127.4a9 9 0 0 0-1.9 3.3M55.2 127.4l1.7 1.6"/>
<path d="M55.5 126.9l-.3 .5M55.5 126.9l2.2 .6M55.5 131.5l-.3 .8-.6 .6M55.8 125.1v.7M55.8 125.8l2.3 .6M55.8 125.8l-.3 1.1M56.1 120.8a6.7 6.7 0 0 0-.3 4.3M56.1 120.8l2 1.3M56.9 129a6.5 6.5 0 0 0-1.4 2.5M57.7 127.5l-.4 1-.4 .5M58.1 124.5l-2.3 .6M58.1 124.5l.1 .7-.1 1.2"/>
<path d="M58.1 126.4l-.4 1.1M58.1 122.1a4 4 0 0 0 0 2.4M58.1 122.1a12 12 0 0 1 7.7 0M65.8 122.1a4.5 4.5 0 0 1 .1 2.4M65.9 126.4l.3 1.1M65.9 124.5l2.3 .6M65.9 124.5l-.1 .7 .1 1.2M66.2 127.5l.4 1 .4 .5M67 129a6.5 6.5 0 0 1 1.4 2.5M67.9 120.8a6.4 6.4 0 0 1 .3 4.3M67.9 120.8l-2.1 1.3M68.2 125.1v.7"/>
<path d="M68.2 125.8l-2.3 .6M68.2 125.8l.3 1.1M68.4 131.5l1 1.4M68.5 126.9l.3 .5M68.5 126.9l-2.3 .6M68.8 127.4a9.8 9.8 0 0 1 1.9 3.3M68.8 127.4l-1.8 1.6M69.4 132.9l.8 .9M70.2 133.8l.5 .4 1.1 .5M70.7 130.7l.3 .5M70.7 130.7l-2.3 .8M71 131.2l-1.6 1.7"/>
<path d="M71 131.2l.9 .9M71.8 134.7a3.9 3.9 0 0 1 2 1.3M71.9 132.1l.5 .3M71.9 132.1l-1.7 1.7M72.4 132.4a6.6 6.6 0 0 1 3.6 2.4M72.4 132.4l-.6 2.3M73.8 136h2.5M73.8 136a11.9 11.9 0 0 1-3.8 6.6M76 134.8l.2 .4 .1 .8M76 134.8l-2.2 1.2M76.3 136a14.6 14.6 0 0 1-5 8.7M78.8 135.5l.6 1.5a19.1 19.1 0 0 1 1.9 4.8 4.6 4.6 0 0 1-4.9 4.9l-4.4 .4"/>
<path d="M141.2 120.8v4.3M141.2 125.1v.7M141.2 126.9v.5M141.2 127.4v3.3M141.2 130.7v.5M141.2 136v6.5M141.2 132.1v.3M141.2 132.4v2.4M141.2 134.8v1.2M141.2 125.8v1.1M141.2 131.2v.9M141.2 120.8h14.4"/>
<path d="M141.2 125.1h14.4M141.2 125.8h14.4M141.2 126.9h14.4M141.2 127.4h14.4M141.2 130.7h14.4M141.2 131.2h14.4M141.2 132.1h14.4M141.2 136h14.4M141.2 132.4h14.4M141.2 134.8h14.4M155.6 120.8v4.3M155.6 125.8a3.3 3.3 0 0 1 2.4 .6"/>
<path d="M155.6 125.1v.7M155.6 126.9a3.1 3.1 0 0 1 2.4 .6M155.6 126.9v.5M155.6 127.4a2.27 2.27 0 0 1 2.4 1.6M155.6 127.4v3.3M155.6 130.7a3.4 3.4 0 0 1 2.3 .6l.1 .2M155.6 130.7v.5M155.6 131.2a2.21 2.21 0 0 1 2.4 1.7M155.6 132.1a2.21 2.21 0 0 1 2.4 1.7M155.6 134.8l.8 .1a1.47 1.47 0 0 1 1.6 1.1h-2.4M155.6 132.1v.3M155.6 132.4a2.45 2.45 0 0 1 2.4 2.3"/>
<path d="M155.6 132.4v2.4M155.6 134.8v1.2M155.6 136v6.5M155.6 125.8v1.1M155.6 131.2v.9M158 124.5l-.1 .1a3.5 3.5 0 0 1-2.3 .5M159.3 122.1v22.9M159.3 122.1a.6 .6 0 0 0-.7 .6v21.7a.6 .6 0 0 0 .7 .6M159.3 122.1h23.5M182.8 122.1v22.9M214.6 132.3l.7 1.5 1.1 1.7M214.8 132.3l1.8 3"/>
<path d="M220 139.1a17 17 0 0 0 20.1 0M220.5 139.1a16.6 16.6 0 0 0 19 0M224.8 139.8a15.1 15.1 0 0 0 10.5 0M245.2 132.3l-1.7 3M245.5 132.3l-1.9 3.2M45.9 140.5a2.1 2.1 0 0 0-1.1 3.1 2.1 2.1 0 0 0 3.3 .3M45.9 140.5a2.1 2.1 0 0 1 2.5 .8 2.1 2.1 0 0 1-.3 2.6M48.1 143.9l2.8 3.1M50.9 147l1.4 .2M52.3 147.2l3.8 .5M55.7 141.9l.6 2.4M55.7 148.5l-.2 .2"/>
<path d="M55.9 148.2l-.2 .3M56.1 141.5l1.6 1.7M56.1 141.5l-.4 .4M56.3 144.3a6.6 6.6 0 0 1-.4 3.9M57.7 140.6l.6 2.3M57.7 140.6l-.9 .3-.7 .6M57.7 143.2l-1.4 1.1M58.3 142.9l-.6 .3M58.9 140.3l.6 2.3M58.9 140.3l-1.2 .3M59.5 142.6h.6M59.5 142.6l-1.2 .3"/>
<path d="M60.1 142.6a10.4 10.4 0 0 0 3.8 0M60.6 140.2l-.5 2.4M60.6 140.2a5.7 5.7 0 0 0 2.8 0M60.6 140.2l-.9-.1-.8 .2M63.4 140.2l.5 2.4M63.4 140.2l.8-.1 .9 .2M63.9 142.6h.6M64.5 142.6l1.2 .3M65.1 140.3l-.6 2.3M65.1 140.3l1.2 .3M65.7 142.9l.5 .3M66.2 143.2a6.3 6.3 0 0 0 3.9 1.9"/>
<path d="M66.3 140.6l-.6 2.3M66.3 140.6l.8 .3 .8 .6M67.9 141.5l-1.7 1.7M67.9 141.5a3.7 3.7 0 0 0 2.1 1.1M70 142.6l.1 2.5M70 142.6l1.3 2.1M71.3 144.7l-.5 .3-.7 .1M77.4 140.3a2.11 2.11 0 0 1 1.8 3.2 2.11 2.11 0 0 1-3.6 .1M141.2 143.4v1.7M141.2 142.6v.1M141.2 142.5h14.4M141.2 142.5v.1"/>
<path d="M141.2 142.7v.7M141.2 145.1h15.9M141.2 143.4h15.9M141.2 142.7h14.4M155.6 142.6v.1M155.6 142.5v.1M157.1 143.4v1.7M157.1 143.4l.5 .9-.5 .8M158 140.1a2.39 2.39 0 0 1-2.4 2.4M158 140.2a2.39 2.39 0 0 1-2.4 2.4M159.3 145h23.5M182.8 145v.5l-4.6 .1-.2 .3v2.6h-4.9a5 5 0 0 0-4-2.1h-7.2a2.33 2.33 0 0 0-2.3 2.3v1.5l-.2 .3h-.4v-.5l-.2-.2h-5l-1.1-.5h-4.6l-1.1 .5h-5.5l-.3-.2v-4.5"/>
<circle cx="50.7" cy="50.4" r="5.3"/>
<circle cx="52.6" cy="59.8" r="2.31"/>
<circle cx="102" cy="59.8" r="2.31"/>
<circle cx="103.9" cy="50.4" r="5.3"/>
<circle cx="230" cy="107.7" r="2.12"/>
<circle cx="49.3" cy="129.3" r="1.99"/>
<circle cx="52" cy="124.7" r="1.98"/>
<circle cx="52.7" cy="128.2" r=".87"/>
<circle cx="71.2" cy="128.2" r=".86"/>
<circle cx="72" cy="124.7" r="1.98"/>
<circle cx="74.6" cy="129.3" r="1.98"/>
<circle cx="214.6" cy="134.4" r="2.12"/>
<circle cx="230" cy="125.5" r="10.8"/>
<circle cx="230" cy="125.5" r="11.9"/>
<circle cx="230" cy="125.5" r="11.5"/>
<circle cx="230" cy="125.5" r="12.4"/>
<circle cx="245.4" cy="134.4" r="2.12"/>
<circle cx="59.3" cy="146.6" r="1.99"/>
<circle cx="62" cy="144.3" r=".87"/>
<circle cx="64.7" cy="146.6" r="1.98"/>
</g>
<g fill="none" stroke="#000" stroke-width=".2">
<path d="M43.4 44.3l-.1 3.5 .2 2.7 .6 3.7 1.1 3.8 1.3 3.2 1.1 2.3 2.6 4 2 2.4 2.2 2.2 3.1 2.4 2.4 1.6 3.2 1.7 3.4 1.3 3.1 .9 3.5 .6 3.5 .3 3.4-.1 3.9-.5 3.1-.8 2.9-1 3.4-1.6 2.5-1.5 3-2.2 2.8-2.5 2.5-2.9 2.1-3 1.7-3.2 1.3-3.1 1.2-3.9 .5-2.6 .3-3.7v-3.9M147.3 117.4l-1.6 1.7M151.4 117.8l-1.2 1.3M159.6 118.6l-1.8 1.9M171.7 120l-1.6 1.6M178 118.2l-3.9 3.9M47.1 135l-.9 .9M50.7 135.9l-2.3 2.2M158.6 133.1l-.6 .6M158.6 124.1l-.6 .6M158.6 137.6l-.6 .6M162.1 120.7l-1.5 1.4"/>
<path d="M53.9 141.7l-2.4 2.3M56.2 143.9l-3.4 3.3M146.6 145.1l-4.7 4.7M149 142.7l-.7 .7M151.1 145.1l-4.7 4.7M153.5 142.7l-.7 .7M159.6 150.1l-.4 .4M160.2 145l-4.8 4.8M164.2 145.5l-1 .9M173.6 145l-1.7 1.8M178.1 145l-3.4 3.5"/>
</g>
<g font-size="8.5">
<text x="67.7" y="105.5">A</text>
<text x="56.4" y="138">B</text>
<text x="67.7" y="162.7">A</text>
</g>
<text font-size="5.6" x="194.6" y="199">A</text>
<g font-size="4.9">
<text x="211.9" y="188.9">Rear Hub Qty.2</text>
<text x="222.9" y="199.4">242-01-22-B</text>
</g>
<g font-size="4.7" fill="#808080">
<text x="49.4" y="15.6">R0.953</text>
<text x="95.1" y="17.3">R1.140</text>
<text x="29.5" y="22.2">R0.125</text>
<text x="121" y="40.8">R0.508</text>
<text x="121" y="53.1">R0.723</text>
<text x="11.9" y="90.4">3 x</text>
<text x="13.3" y="96">3/8-24 UNF</text>
<text x="25.8" y="90.4">0.3320</text>
<text x="46.2" y="96">0.75</text>
<text x="47.6" y="90.4">1.00</text>
<text x="81.2" y="90.4">3 x</text>
<text x="84.9" y="96">8-32 UNC</text>
<text x="95.2" y="90.4">0.1360</text>
<text x="114.6" y="96">0.60</text>
<text x="117" y="90.4">1.25</text>
<text x="156.1" y="90">3.276</text>
<text x="232.9" y="92.2">R0.360</text>
<text x="145.8" y="97.5">1.500</text>
<text x="24.9" y="105.9">R1.050</text>
<text x="125.4" y="104.9">1.325</text>
<text x="187" y="104.9">0.313</text>
<text x="244.1" y="102.7">R10.000</text>
<text x="80.6" y="111.9">6 x</text>
<text x="93.3" y="111.9">0.3125</text>
<text x="115.1" y="111.9">1.33</text>
<text x="252.6" y="113.1">R1.175</text>
<text x="18.8" y="117.6">R0.843</text>
<text x="202" y="117.7">1.400</text>
<text x="28.3" y="150.4">R1.430</text>
<text x="250.5" y="150.9">2.659</text>
<text x="137.8" y="161.2">R0.180</text>
<text x="177.4" y="164.2">1.805</text>
<text x="203.3" y="162.9">1.875</text>
<text x="140.4" y="170">R0.390</text>
<text x="172.5" y="173.4">2.030</text>
</g>
<g font-size="4.7">
<text x="22.1" y="70.3">DETAIL B</text>
<text x="19.1" y="74.8">SCALE 4 : 3</text>
<text x="105.2" y="157.7">SECTION A-A</text>
</g>
<g font-size="4.2">
<text x="82.6" y="185.9">NOTES:</text>
<text x="82.6" y="190.2">ALL TOLERANCES +/- 0.003</text>
<text x="82.6" y="194.4">UNLESS OTHERWISE SPECIFIED</text>
<text x="82.6" y="198.6">Heat treat to RC43 before</text>
<text x="82.6" y="202.9">completing bearing surface</text>
</g>
<g font-size="3.9">
<text x="238.6" y="72.6">DETAIL C</text>
<text x="54" y="171.7">DETAIL C</text>
</g>
<g font-size="3.9" fill="#808080">
<text x="101.9" y="129.2">BEARING SURFACE</text>
<text x="99.2" y="133.8">CRITICAL TOLERANCE</text>
<text x="123.5" y="137.7">+0.0020</text>
<text x="105" y="141.6">2.5591 n7 +0.0008</text>
</g>
<g font-size="3.5">
<text x="148.9" y="194.7">MATERIAL</text>
<text x="147.2" y="200.6">AISI 4340 Steel, normalized</text>
</g>
<g font-size="3.4">
<text x="190.9" y="183.8">TITLE:</text>
<text x="160.3" y="186.8">SCALE: 1:2</text>
<text x="194" y="193.8">SIZE</text>
<text x="203.3" y="205.1">WEIGHT: 1.3069 LBS</text>
<text x="247.7" y="205.1">SHEET 1 OF 1</text>
</g>
<g font-size="3.2">
<text x="158.1" y="60.2">TRIPOD HOUSING</text>
<text x="158.1" y="64.4">SURFACE</text>
<text x="44.2" y="210.4">5</text>
<text x="94.6" y="210.3">4</text>
<text x="143.1" y="210.4">3</text>
<text x="193.2" y="210.3">2</text>
<text x="245.4" y="210.6">1</text>
</g>
<text font-size="3" x="14" y="213.5">SOLIDWORKS Educational Product. For Instructional Use Only.</text>
<text font-size="2.8" x="203.8" y="193.5">UW -MADISON PART NUMBER</text>
</svg>
